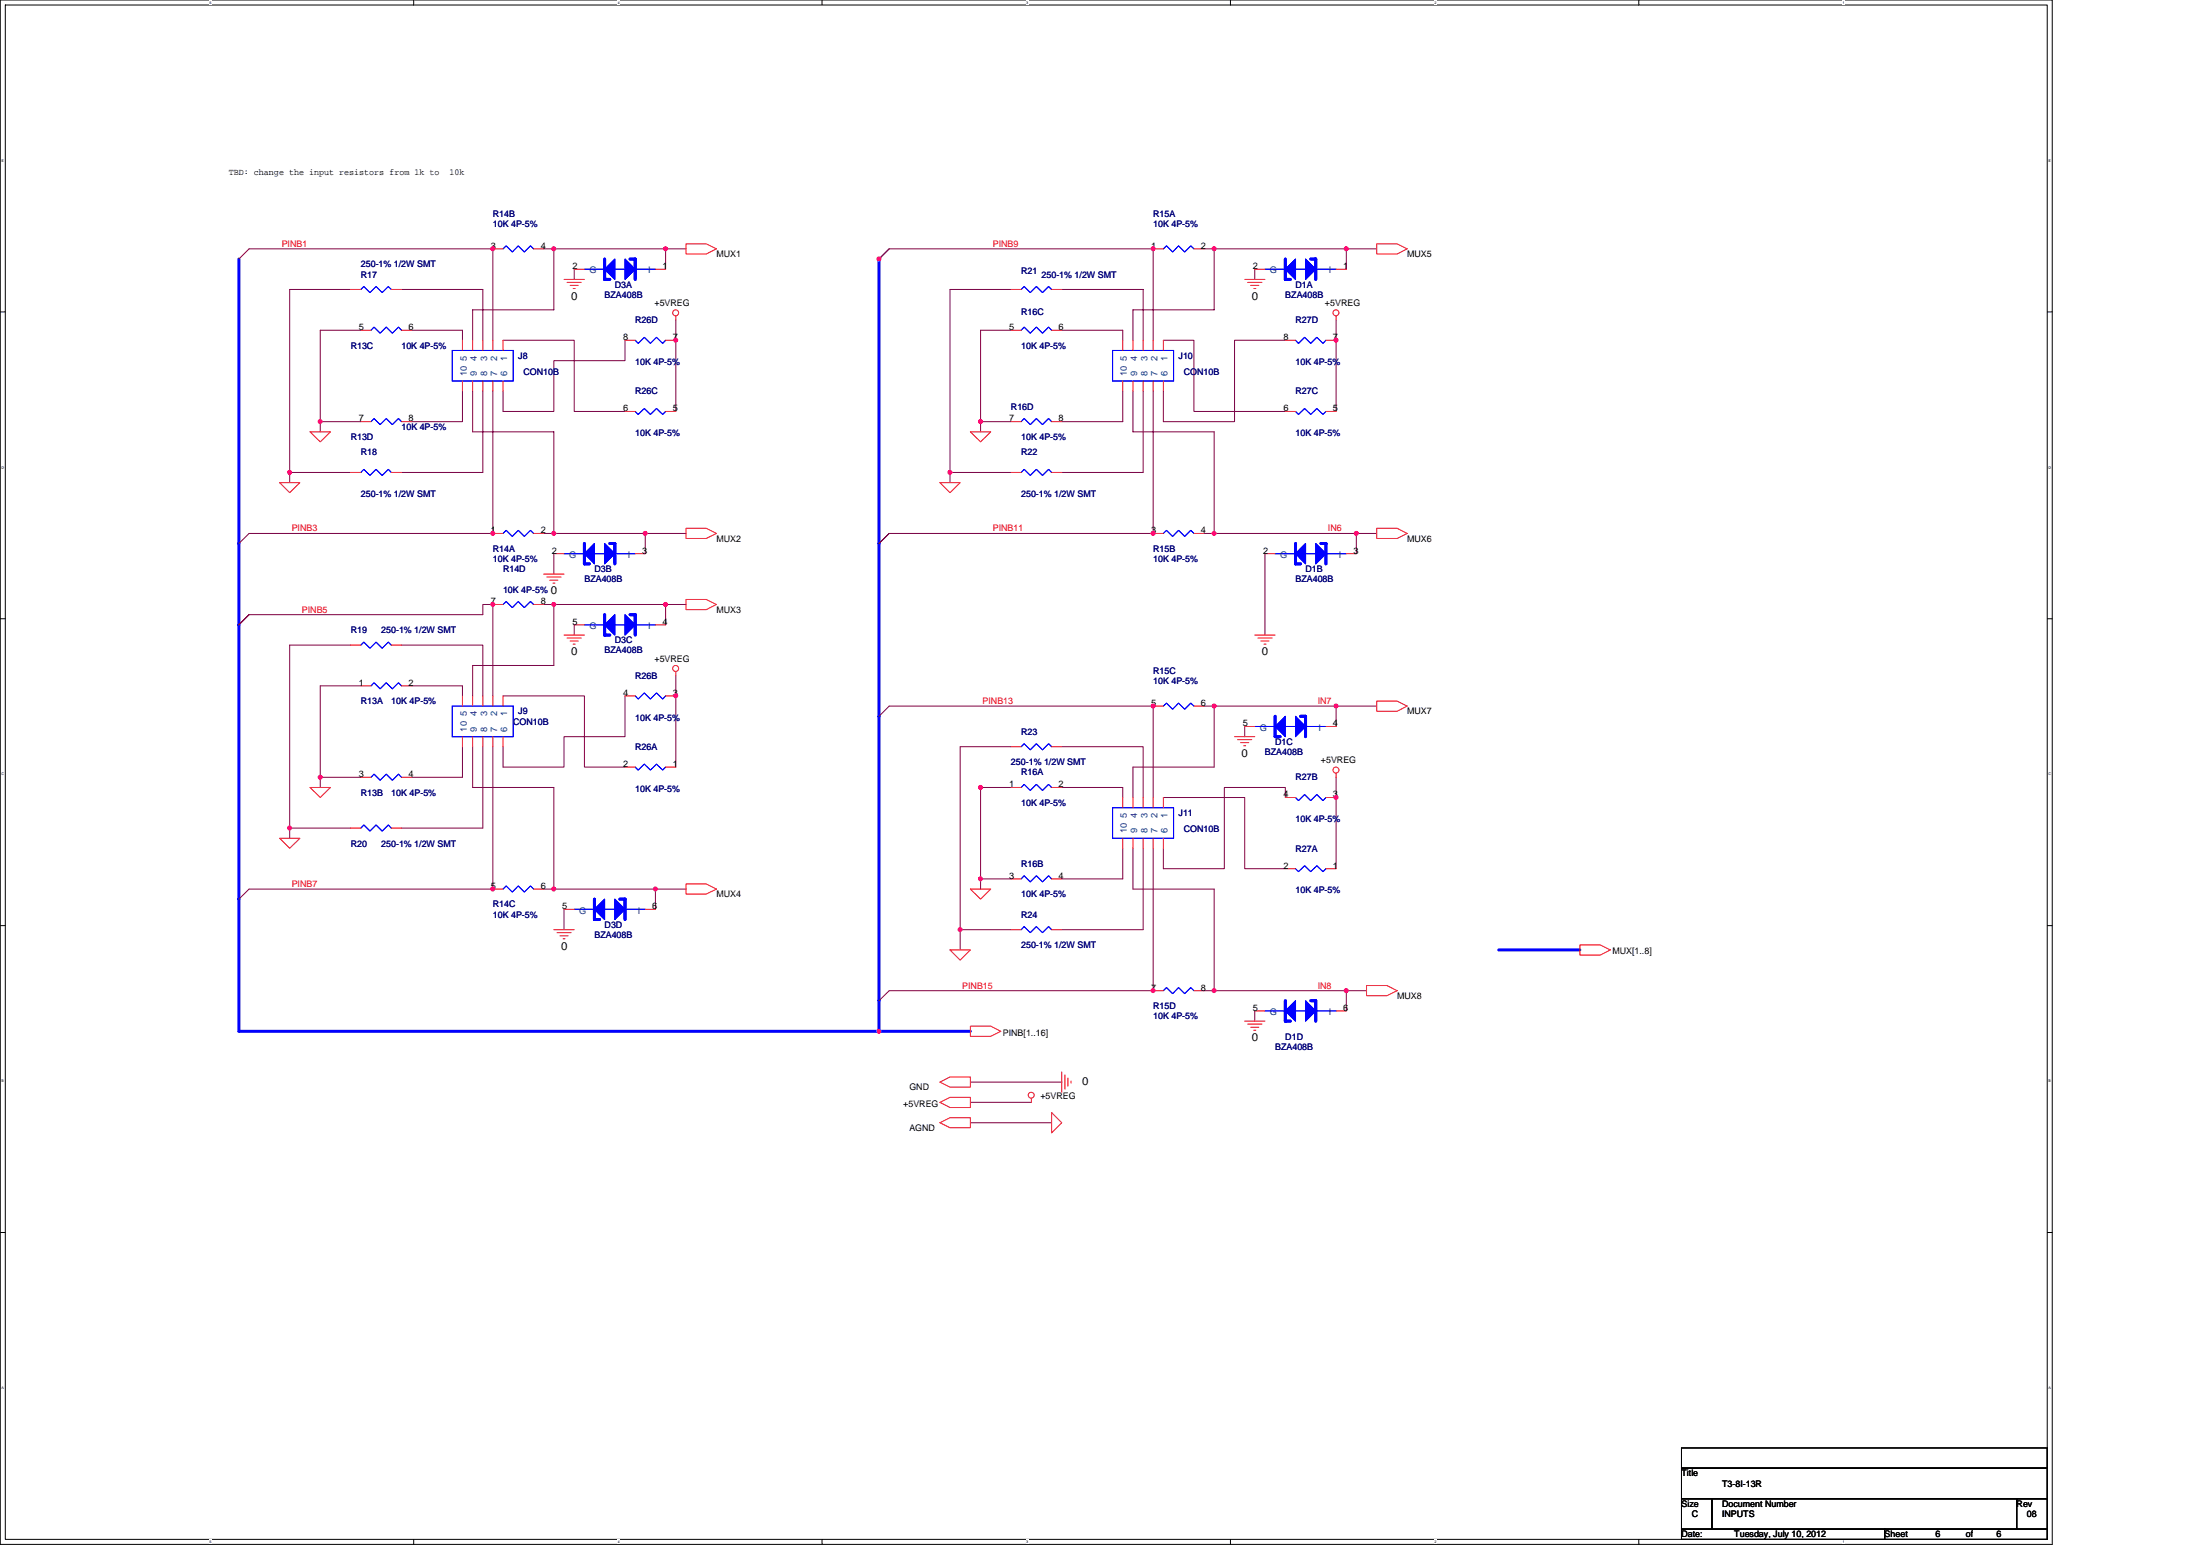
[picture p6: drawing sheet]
<svg xmlns="http://www.w3.org/2000/svg" width="297mm" height="210mm" viewBox="0 0 297 210" stroke-linecap="round" stroke-linejoin="round" font-family="sans-serif">
<path d="M0 0h277.1v208.5h-277.1zM.7 .7h275.7v207.1h-275.7z" fill="none" stroke="#000" stroke-width=".14"/>
<g fill="#fff">
<path d="M28.3 .1h.3v.5h-.3z"/>
<path d="M28.3 207.9h.3v.5h-.3z"/>
</g>
<path d="M55.9 0v.7M55.9 207.8v.7" fill="none" stroke="#000" stroke-width=".14"/>
<g fill="#fff">
<path d="M83.4 .1h.3v.5h-.3z"/>
<path d="M83.4 207.9h.3v.5h-.3z"/>
</g>
<path d="M111 0v.7M111 207.8v.7" fill="none" stroke="#000" stroke-width=".14"/>
<g fill="#fff">
<path d="M138.6 .1h.2v.5h-.2z"/>
<path d="M138.6 207.9h.2v.5h-.2z"/>
</g>
<path d="M166.1 0v.7M166.1 207.8v.7" fill="none" stroke="#000" stroke-width=".14"/>
<g fill="#fff">
<path d="M193.7 .1h.3v.5h-.3z"/>
<path d="M193.7 207.9h.3v.5h-.3z"/>
</g>
<path d="M221.3 0v.7M221.3 207.8v.7" fill="none" stroke="#000" stroke-width=".14"/>
<g fill="#fff">
<path d="M248.8 .1h.3v.5h-.3z"/>
<path d="M248.8 207.9h.3v.5h-.3z"/>
<path d="M.2 21.4h.3v.5h-.3z"/>
<path d="M276.6 21.4h.3v.5h-.3z"/>
<path d="M.2 62.8h.4v.6h-.4z"/>
<path d="M276.6 62.8h.3v.6h-.3z"/>
</g>
<path d="M0 42.1h.7M276.4 42.1h.7" fill="none" stroke="#000" stroke-width=".14"/>
<g fill="#fff">
<path d="M.2 104.2h.4v.6h-.4z"/>
<path d="M276.6 104.2h.3v.6h-.3z"/>
</g>
<path d="M0 83.5h.7M276.4 83.5h.7" fill="none" stroke="#000" stroke-width=".14"/>
<g fill="#fff">
<path d="M.2 145.6h.3v.6h-.3z"/>
<path d="M276.6 145.6h.3v.6h-.3z"/>
</g>
<path d="M0 124.9h.7M276.4 124.9h.7" fill="none" stroke="#000" stroke-width=".14"/>
<g fill="#fff">
<path d="M.2 187.1h.3v.5h-.3z"/>
<path d="M276.6 187.1h.3v.5h-.3z"/>
</g>
<path d="M0 166.4h.7M276.4 166.4h.7M227 195.5h49.4v2.7h-49.4zM227 198.2h49.4v4.1h-49.4zM227 202.3h4.1v4.1h-4.1zM227 206.4h27.5v1.4h-27.5zM231.1 202.3h41.2v4.1h-41.2zM254.5 206.4h21.9v1.4h-21.9zM272.3 202.3h4.1v4.1h-4.1z" fill="none" stroke="#000" stroke-width=".14"/>
<g fill="none" stroke="#800040" stroke-width=".14">
<path d="M32.3 35l1.3-1.4h32.9v12.3M47.3 39.1h-8.2v26.1M54.2 39.1h11v6.8M73.4 33.6h19.2M74.8 33.6v8.2h-11v4.1M77.5 36.3v1.4M89.9 33.6v2.7M118.7 35l1.4-1.4h35.6v12.3M136.5 39.1h-8.2v26.1M143.4 39.1h10.9v6.8M162.6 33.6h23.3M163.9 33.6v8.2h-10.9v4.1"/>
<path d="M169.4 36.3v1.4M181.8 33.6v2.7M43.2 56.9h5.5M48.7 44.6h-5.5v13.7M55.6 44.6h6.8v1.3M62.4 52.8v4.1h-6.8M63.8 52.8v5.5h11v13.7M65.2 52.8v11h-11M66.5 52.8v19.2h-32.9l-1.3 1.4M67.9 45.9h9.6v9.6h6.9M84.4 45.9v2.8h-9.6v6.8h-6.9v-2.7M91.2 43.2v12.3"/>
<path d="M132.4 56.9h4.1M136.5 44.6h-4.1v13.7M143.4 44.6h8.2v1.3M151.6 52.8v4.1h-8.2M153 52.8v5.5h10.9v13.7M154.3 52.8v11h-10.9M155.7 52.8v19.2h-35.6l-1.4 1.4M157.1 45.9h4.1v9.6h12.3M173.5 45.9h-6.8v11h-9.6v-4.1M180.4 43.2v12.3M39.1 63.8h8.2M73.4 72h19.2"/>
<path d="M74.8 74.7v2.8M87.1 72v2.7M128.3 63.8h8.2M162.6 72h23.3M170.8 74.7v11M183.1 72v2.7M32.3 84.3l1.3-1.3h31.6v-1.4h1.3v12.3M47.3 87.1h-8.2v26.1M48.7 92.6h-5.5v13.7M54.2 87.1h11v6.8M55.6 92.6h6.8v1.3M67.9 93.9h11v9.6h5.5"/>
<path d="M73.4 81.6h19.2M74.8 81.6v8.2h-11v4.1M77.5 84.3v1.4M84.4 93.9v5.5h-8.2v4.1h-8.3v-2.7M89.9 81.6v2.7M91.2 91.2v12.3M118.7 96.7l1.4-1.4h35.6v12.4M162.6 95.3h23.3M163.9 95.3v8.2h-10.9v4.2M168.1 98.1v1.3M180.4 95.3v2.8M39.1 111.8h8.2"/>
<path d="M43.2 104.9h5.5M62.4 100.8v4.1h-6.8M63.8 100.8v5.5h11v13.7M65.2 100.8v11h-11M66.5 100.8v19.2h-32.9l-1.3 1.4M132.4 118.6h4.1M136.5 106.3h-4.1v13.7M136.5 100.8h-6.9v27.4M143.4 100.8h10.9v6.9M143.4 106.3h8.2v1.4M151.6 114.5v4.1h-8.2M153 114.5v5.5h10.9v13.7"/>
<path d="M154.3 114.5v11h-10.9M155.7 114.5v19.2h-35.6l-1.4 1.4M157.1 107.7h11v9.6h5.4M173.5 107.7v-1.4h-8.2v11h-8.2v-2.8M180.4 104.9v12.4M73.4 120h1.4M74.8 120h13.7v2.7M76.2 122.7v2.8M88.5 120h4.1M129.6 125.5h6.9M162.6 133.7h21.9M169.4 136.5v1.3"/>
<path d="M181.8 133.7v2.8M131 148.8h8.3M131 146.1h12.4M131 151.6h11"/>
</g>
<g fill="#f0f" stroke="#f0f" stroke-width=".14">
<circle cx="39.1" cy="63.8" r=".27"/>
<circle cx="43.2" cy="56.9" r=".27"/>
<circle cx="87.1" cy="72" r=".27"/>
<circle cx="66.5" cy="33.6" r=".27"/>
<circle cx="66.5" cy="72" r=".27"/>
<circle cx="91.2" cy="45.9" r=".27"/>
<circle cx="89.9" cy="33.6" r=".27"/>
<circle cx="74.8" cy="33.6" r=".27"/>
<circle cx="74.8" cy="72" r=".27"/>
<circle cx="39.1" cy="111.8" r=".27"/>
<circle cx="88.5" cy="120" r=".27"/>
<circle cx="89.9" cy="81.6" r=".27"/>
<circle cx="91.2" cy="93.9" r=".27"/>
<circle cx="43.2" cy="104.9" r=".27"/>
<circle cx="66.5" cy="120" r=".27"/>
<circle cx="66.5" cy="81.6" r=".27"/>
<circle cx="74.8" cy="120" r=".27"/>
<circle cx="74.8" cy="81.6" r=".27"/>
<circle cx="155.7" cy="33.6" r=".27"/>
<circle cx="128.3" cy="63.8" r=".27"/>
<circle cx="155.7" cy="72" r=".27"/>
<circle cx="180.4" cy="45.9" r=".27"/>
<circle cx="132.4" cy="56.9" r=".27"/>
<circle cx="181.8" cy="33.6" r=".27"/>
<circle cx="183.1" cy="72" r=".27"/>
<circle cx="163.9" cy="72" r=".27"/>
<circle cx="163.9" cy="33.6" r=".27"/>
<circle cx="129.6" cy="125.5" r=".27"/>
<circle cx="163.9" cy="133.7" r=".27"/>
<circle cx="180.4" cy="95.3" r=".27"/>
<circle cx="180.4" cy="107.6" r=".27"/>
<circle cx="181.8" cy="133.7" r=".27"/>
<circle cx="132.4" cy="118.6" r=".27"/>
<circle cx="155.7" cy="95.3" r=".27"/>
<circle cx="132.4" cy="106.3" r=".27"/>
<circle cx="163.9" cy="95.3" r=".27"/>
<circle cx="155.7" cy="133.7" r=".27"/>
<circle cx="118.7" cy="139.2" r=".27"/>
<circle cx="118.7" cy="35" r=".27"/>
</g>
<g fill="none" stroke="#00f" stroke-width=".4">
<path d="M32.3 35v104.2h98.7M81.6 35v2.7h.7M85.1 35h.7v2.7M118.7 35v104.2M173.5 35v2.7h.7M177 35h.6v2.7M78.9 73.4v2.7h.7M82.3 73.4h.7v2.7M174.9 73.4v2.7h.7M178.3 73.4h.7v2.7M81.6 83v2.7h.7M85.1 83h.7v2.7"/>
<path d="M172.2 96.7v2.7h.6M175.6 96.7h.7v2.7M80.3 121.4v2.7h.7M83.7 121.4h.7v2.7M173.5 135.1v2.7h.7M177 135.1h.6v2.7M202.4 128.2h10.9"/>
</g>
<g fill="none" stroke="#f00" stroke-width=".14">
<path d="M47.3 39.1h1.4M52.8 39.1h1.4M66.5 33.6h1.4M72 33.6h1.4M76.2 37.7h2.7M76.6 38.1h1.9M77 38.5h1.1M77.4 38.9h.3M77.5 36.3h1.4M88.5 36.3h1.4M92.6 32.9h2.8l1.3 .7-1.3 .7h-2.8zM136.5 39.1h1.4"/>
<path d="M142 39.1h1.4M155.7 33.6h1.4M161.2 33.6h1.4M168.1 37.7h2.7M168.5 38.1h1.9M168.9 38.5h1.1M169.3 38.9h.3M169.4 36.3h1.4M180.4 36.3h1.4M185.9 32.9h2.7l1.4 .7-1.4 .7h-2.7zM41.9 58.3h2.7l-1.4 1.3zM48.7 44.6h1.4"/>
<path d="M48.7 56.9h1.4M54.2 44.6h1.4M54.2 56.9h1.4M62.4 45.9v1.4M62.4 51.4v1.4M63.8 45.9v1.4M63.8 51.4v1.4M65.2 45.9v1.4M65.2 51.4v1.4M66.5 45.9v1.4M66.5 51.4v1.4M67.9 45.9v1.4"/>
<path d="M67.9 51.4v1.4M84.4 45.9h1.4M84.4 55.5h1.4M89.9 45.9h1.3M89.9 55.5h1.3M91.2 42.7v.5M131 58.3h2.8l-1.4 1.3zM136.5 44.6h1.4M136.5 56.9h1.4M142 44.6h1.4M142 56.9h1.4M151.6 45.9v1.4"/>
<path d="M151.6 51.4v1.4M153 45.9v1.4M153 51.4v1.4M154.3 45.9v1.4M154.3 51.4v1.4M155.7 45.9v1.4M155.7 51.4v1.4M157.1 45.9v1.4M157.1 51.4v1.4M173.5 45.9h1.4M173.5 55.5h1.4M179 45.9h1.4"/>
<path d="M179 55.5h1.4M180.4 42.7v.5M37.8 65.2h2.7l-1.4 1.3zM47.3 63.8h1.4M52.8 63.8h1.4M66.5 72h1.4M72 72h1.4M73.4 77.5h2.8M73.8 77.9h2M74.2 78.3h1.1M74.7 78.7h.2M74.8 74.7h1.4"/>
<path d="M85.8 74.7h1.3M92.6 71.3h2.8l1.3 .7-1.3 .7h-2.8zM126.9 65.2h2.7l-1.3 1.3zM136.5 63.8h1.4M142 63.8h1.4M155.7 72h1.4M161.2 72h1.4M170.8 74.7h1.4M181.8 74.7h1.3M185.9 71.3h2.7l1.4 .7-1.4 .7h-2.7zM47.3 87.1h1.4M48.7 92.6h1.4"/>
<path d="M52.8 87.1h1.4M54.2 92.6h1.4M62.4 93.9v1.4M62.4 99.4v1.4M63.8 93.9v1.4M63.8 99.4v1.4M65.2 93.9v1.4M65.2 99.4v1.4M66.5 81.6h1.4M66.5 93.9v1.4M66.5 99.4v1.4M67.9 93.9v1.4"/>
<path d="M67.9 99.4v1.4M72 81.6h1.4M76.2 85.7h2.7M76.6 86.1h1.9M77 86.5h1.1M77.4 87h.3M77.5 84.3h1.4M84.4 93.9h1.4M88.5 84.3h1.4M89.9 93.9h1.3M91.2 90.7v.5M92.6 80.9h2.8l1.3 .7-1.3 .7h-2.8z"/>
<path d="M155.7 95.3h1.4M161.2 95.3h1.4M166.7 99.4h2.7M167.1 99.8h1.9M168.1 98.1h1.3M169.4 85.7h2.8M169.8 86.1h2M170.2 86.5h1.1M170.7 87h.2M179 98.1h1.4M185.9 94.6h2.7l1.4 .7-1.4 .7h-2.7zM37.8 113.2h2.7l-1.4 1.3z"/>
<path d="M41.9 106.3h2.7l-1.4 1.4zM47.3 111.8h1.4M48.7 104.9h1.4M52.8 111.8h1.4M54.2 104.9h1.4M84.4 103.5h1.4M89.9 103.5h1.3M92.6 119.3h2.8l1.3 .7-1.3 .7h-2.8zM136.5 106.3h1.4M136.5 100.8h1.4M136.5 118.6h1.4M142 106.3h1.4"/>
<path d="M142 100.8h1.4M142 118.6h1.4M151.6 107.7v1.3M151.6 113.2v1.3M153 107.7v1.3M153 113.2v1.3M154.3 107.7v1.3M154.3 113.2v1.3M155.7 107.7v1.3M155.7 113.2v1.3M157.1 107.7v1.3M157.1 113.2v1.3"/>
<path d="M167.5 100.2h1.1M167.9 100.7h.3M173.5 107.7h1.4M173.5 117.3h1.4M179 107.7h1.4M179 117.3h1.4M180.4 104.4v.5M66.5 120h1.4M72 120h1.4M74.8 125.5h2.7M75.2 125.9h1.9M75.6 126.3h1.1"/>
<path d="M76 126.7h.3M76.2 122.7h1.3M87.1 122.7h1.4M128.3 128.2h2.7l-1.4 1.4zM131 138.5h2.8l1.3 .7-1.3 .7h-2.8zM131 120h2.8l-1.4 1.4zM136.5 125.5h1.4M142 125.5h1.4M155.7 133.7h1.4M161.2 133.7h1.4M168.1 137.8h2.7M168.5 138.2h1.9"/>
<path d="M168.9 138.7h1.1M169.3 139.1h.3M169.4 136.5h1.4M180.4 136.5h1.4M184.5 133h2.8l1.3 .7-1.3 .7h-2.8zM213.3 127.6h2.8l1.3 .6-1.3 .7h-2.8zM126.9 151.6l1.4-.7h2.7v1.3h-2.7zM126.9 148.8l1.4-.7h2.7v1.4h-2.7zM126.9 146.1l1.4-.7h2.7v1.3h-2.7zM139.3 148.3v.5M142 150.2l1.4 1.4-1.4 1.3zM143.4 144.7v2.7"/>
<path d="M143.8 145.1v1.9M144.2 145.5v1.1M144.6 145.9v.3"/>
<circle cx="91.2" cy="42.2" r=".4"/>
<circle cx="180.4" cy="42.2" r=".4"/>
<circle cx="91.2" cy="90.2" r=".4"/>
<circle cx="180.4" cy="103.9" r=".4"/>
<circle cx="139.2" cy="147.8" r=".4"/>
</g>
<g fill="#00f" stroke="#00f" stroke-width=".14">
<path d="M176.3 73.4v2.7l-1.4-1.4z" fill-rule="evenodd"/>
<path d="M177.6 73.4l1.4 1.3-1.4 1.4z" fill-rule="evenodd"/>
<path d="M176.3 73.4v2.7l-1.4-1.4z" fill-rule="evenodd"/>
<path d="M177.6 73.4l1.4 1.3-1.4 1.4z" fill-rule="evenodd"/>
<path d="M83 83v2.7l-1.4-1.4z" fill-rule="evenodd"/>
<path d="M84.4 83l1.4 1.3-1.4 1.4z" fill-rule="evenodd"/>
<path d="M83 83v2.7l-1.4-1.4z" fill-rule="evenodd"/>
<path d="M84.4 83l1.4 1.3-1.4 1.4z" fill-rule="evenodd"/>
<path d="M173.5 96.7v2.7l-1.3-1.3z" fill-rule="evenodd"/>
<path d="M174.9 96.7l1.4 1.4-1.4 1.3z" fill-rule="evenodd"/>
<path d="M173.5 96.7v2.7l-1.3-1.3z" fill-rule="evenodd"/>
<path d="M174.9 96.7l1.4 1.4-1.4 1.3z" fill-rule="evenodd"/>
<path d="M80.3 73.4v2.7l-1.4-1.4z" fill-rule="evenodd"/>
<path d="M81.6 73.4l1.4 1.3-1.4 1.4z" fill-rule="evenodd"/>
<path d="M80.3 73.4v2.7l-1.4-1.4z" fill-rule="evenodd"/>
<path d="M81.6 73.4l1.4 1.3-1.4 1.4z" fill-rule="evenodd"/>
<path d="M174.9 135.1v2.7l-1.4-1.3z" fill-rule="evenodd"/>
<path d="M176.3 135.1l1.3 1.4-1.3 1.3z" fill-rule="evenodd"/>
<path d="M174.9 135.1v2.7l-1.4-1.3z" fill-rule="evenodd"/>
<path d="M176.3 135.1l1.3 1.4-1.3 1.3z" fill-rule="evenodd"/>
<path d="M81.6 36.3l1.4-1.3v2.7z" fill-rule="evenodd"/>
<path d="M84.4 35l1.4 1.3-1.4 1.4z" fill-rule="evenodd"/>
<path d="M81.6 36.3l1.4-1.3v2.7z" fill-rule="evenodd"/>
<path d="M84.4 35l1.4 1.3-1.4 1.4z" fill-rule="evenodd"/>
<path d="M174.9 35v2.7l-1.4-1.4z" fill-rule="evenodd"/>
<path d="M176.3 35l1.3 1.3-1.3 1.4z" fill-rule="evenodd"/>
<path d="M174.9 35v2.7l-1.4-1.4z" fill-rule="evenodd"/>
<path d="M176.3 35l1.3 1.3-1.3 1.4z" fill-rule="evenodd"/>
<path d="M81.6 121.4v2.7l-1.3-1.4z" fill-rule="evenodd"/>
<path d="M83 121.4l1.4 1.3-1.4 1.4z" fill-rule="evenodd"/>
<path d="M81.6 121.4v2.7l-1.3-1.4z" fill-rule="evenodd"/>
<path d="M83 121.4l1.4 1.3-1.4 1.4z" fill-rule="evenodd"/>
</g>
<g fill="none" stroke="#00f" stroke-width=".14">
<path d="M48.7 39.1l.4-.4 .9 .8 .8-.8 .8 .8 .8-.8 .4 .4M67.9 33.6l.4-.4 .9 .8 .8-.8 .8 .8 .8-.8 .4 .4M78.9 36.3h9.6M137.9 39.1l.4-.4 .8 .8 .8-.8 .9 .8 .8-.8 .4 .4M157.1 33.6l.4-.4 .8 .8 .8-.8 .9 .8 .8-.8 .4 .4M170.8 36.3h9.6M50.1 44.6l.4-.4 .8 .8 .9-.8 .8 .8 .8-.8 .4 .4M50.1 56.9l.4-.4 .8 .8 .9-.8 .8 .8 .8-.8 .4 .4M61.1 47.3h8.2v4.1h-8.2zM85.8 45.9l.4 .5 .8-.9 .8 .9 .8-.9 .9 .9 .4-.5M85.8 55.5l.4 .4 .8-.8 .8 .8 .8-.8 .9 .8 .4-.4M137.9 56.9l.4-.4 .8 .8 .8-.8 .9 .8 .8-.8 .4 .4"/>
<path d="M137.9 44.6l.4-.4 .8 .8 .8-.8 .9 .8 .8-.8 .4 .4M150.2 47.3h8.3v4.1h-8.3zM174.9 55.5l.4 .4 .8-.8 .9 .8 .8-.8 .8 .8 .4-.4M174.9 45.9l.4 .5 .8-.9 .9 .9 .8-.9 .8 .9 .4-.5M48.7 63.8l.4-.4 .9 .8 .8-.8 .8 .8 .8-.8 .4 .4M67.9 72l.4-.4 .9 .8 .8-.8 .8 .8 .8-.8 .4 .4M76.2 74.7h9.6M137.9 63.8l.4-.4 .8 .8 .8-.8 .9 .8 .8-.8 .4 .4M157.1 72l.4-.4 .8 .8 .8-.8 .9 .8 .8-.8 .4 .4M172.2 74.7h9.6M48.7 87.1l.4-.4 .9 .8 .8-.8 .8 .8 .8-.8 .4 .4M50.1 92.6l.4-.4 .8 .8 .9-.8 .8 .8 .8-.8 .4 .4"/>
<path d="M61.1 95.3h8.2v4.1h-8.2zM67.9 81.6l.4-.4 .9 .8 .8-.8 .8 .8 .8-.8 .4 .4M78.9 84.3h9.6M85.8 93.9l.4 .5 .8-.9 .8 .9 .8-.9 .9 .9 .4-.5M157.1 95.3l.4-.4 .8 .8 .8-.8 .9 .8 .8-.8 .4 .4M169.4 98.1h9.6M48.7 111.8l.4-.4 .9 .8 .8-.8 .8 .8 .8-.8 .4 .4M50.1 104.9l.4-.4 .8 .8 .9-.8 .8 .8 .8-.8 .4 .4M85.8 103.5l.4 .4 .8-.8 .8 .8 .8-.8 .9 .8 .4-.4M137.9 106.3l.4-.4 .8 .8 .8-.8 .9 .8 .8-.8 .4 .4M137.9 100.8l.4-.4 .8 .8 .8-.8 .9 .8 .8-.8 .4 .4M137.9 118.6l.4-.4 .8 .8 .8-.8 .9 .8 .8-.8 .4 .4"/>
<path d="M150.2 109h8.3v4.2h-8.3zM174.9 107.7l.4 .4 .8-.8 .9 .8 .8-.8 .8 .8 .4-.4M174.9 117.3l.4 .4 .8-.8 .9 .8 .8-.8 .8 .8 .4-.4M67.9 120l.4-.4 .9 .8 .8-.8 .8 .8 .8-.8 .4 .4M77.5 122.7h9.6M137.9 125.5l.4-.4 .8 .8 .8-.8 .9 .8 .8-.8 .4 .4M157.1 133.7l.4-.4 .8 .8 .8-.8 .9 .8 .8-.8 .4 .4M170.8 136.5h9.6"/>
</g>
<g font-size="1.5">
<text x="77.1" y="40.4">0</text>
<text x="169" y="40.4">0</text>
<text x="74.4" y="80.2">0</text>
<text x="77.1" y="88.4">0</text>
<text x="170.4" y="88.4">0</text>
<text x="167.6" y="102.2">0</text>
<text x="75.8" y="128.2">0</text>
<text x="169" y="140.6">0</text>
<text x="146.1" y="146.5">0</text>
</g>
<g font-size="1.2">
<text x="30.9" y="23.6">TBD: change the input resistors from 1k to</text>
<text x="60.7" y="23.6">10k</text>
<text x="66.3" y="33.6">3</text>
<text x="73" y="33.6">4</text>
<text x="96.7" y="34.7">MUX1</text>
<text x="155.4" y="33.6">1</text>
<text x="162.2" y="33.6">2</text>
<text x="190" y="34.7">MUX5</text>
<text x="77.3" y="36.3">2</text>
<text x="88.4" y="41.3">+5VREG</text>
<text x="89.4" y="36.3">1</text>
<text x="169.2" y="36.3">2</text>
<text x="178.9" y="41.3">+5VREG</text>
<text x="181.4" y="36.3">1</text>
<text x="48.5" y="44.6">5</text>
<text x="55.2" y="44.6">6</text>
<text x="84.1" y="45.9">8</text>
<text x="90.8" y="45.9">7</text>
<text x="136.2" y="44.6">5</text>
<text x="142.9" y="44.6">6</text>
<text x="173.3" y="45.9">8</text>
<text x="180" y="45.9">7</text>
<text x="48.5" y="56.9">7</text>
<text x="55.2" y="56.9">8</text>
<text x="84.1" y="55.5">6</text>
<text x="90.8" y="55.5">5</text>
<text x="136.2" y="56.9">7</text>
<text x="142.9" y="56.9">8</text>
<text x="173.3" y="55.5">6</text>
<text x="180" y="55.5">5</text>
<text x="66.3" y="72">1</text>
<text x="73" y="72">2</text>
<text x="155.4" y="72">3</text>
<text x="162.2" y="72">4</text>
<text x="74.5" y="74.7">2</text>
<text x="86.7" y="74.7">3</text>
<text x="96.7" y="73.1">MUX2</text>
<text x="170.5" y="74.7">2</text>
<text x="182.7" y="74.7">3</text>
<text x="190" y="73.1">MUX6</text>
<text x="66.3" y="81.6">7</text>
<text x="73" y="81.6">8</text>
<text x="96.7" y="82.7">MUX3</text>
<text x="77.3" y="84.3">5</text>
<text x="88.4" y="89.3">+5VREG</text>
<text x="89.4" y="84.3">4</text>
<text x="48.5" y="92.6">1</text>
<text x="55.2" y="92.6">2</text>
<text x="84.1" y="93.9">4</text>
<text x="90.8" y="93.9">3</text>
<text x="155.4" y="95.3">5</text>
<text x="162.2" y="95.3">6</text>
<text x="167.8" y="98">5</text>
<text x="180" y="98">4</text>
<text x="190" y="96.4">MUX7</text>
<text x="48.5" y="104.9">3</text>
<text x="55.2" y="104.9">4</text>
<text x="84.1" y="103.5">2</text>
<text x="90.8" y="103.5">1</text>
<text x="136.2" y="106.3">1</text>
<text x="142.9" y="106.3">2</text>
<text x="173.3" y="107.6">4</text>
<text x="178.3" y="103">+5VREG</text>
<text x="180" y="107.6">3</text>
<text x="66.3" y="120">5</text>
<text x="73" y="120">6</text>
<text x="136.2" y="118.6">3</text>
<text x="142.9" y="118.6">4</text>
<text x="173.3" y="117.2">2</text>
<text x="180" y="117.2">1</text>
<text x="75.9" y="122.7">5</text>
<text x="88.1" y="122.7">6</text>
<text x="96.7" y="121.1">MUX4</text>
<text x="217.7" y="128.8">MUX[1..8]</text>
<text x="155.4" y="133.7">7</text>
<text x="162.2" y="133.7">8</text>
<text x="169.2" y="136.4">5</text>
<text x="181.4" y="136.4">6</text>
<text x="188.6" y="134.9">MUX8</text>
<text x="135.4" y="139.8">PINB[1..16]</text>
<text x="122" y="149.4">+5VREG</text>
<text x="122.8" y="147.2">GND</text>
<text x="140.5" y="148.3">+5VREG</text>
<text x="122.8" y="152.7">AGND</text>
<text x="227" y="199.3">Title</text>
<text x="227" y="203.4">Size</text>
<text x="232.5" y="203.4">Document Number</text>
<text x="232.5" y="200.7">T3-8I-13R</text>
<text x="272.3" y="203.4">Rev</text>
<text x="227" y="207.5">Date:</text>
<text x="228.4" y="204.8">C</text>
<text x="232.5" y="204.8">INPUTS</text>
<text x="234.2" y="207.5">Tuesday, July 10, 2012</text>
<text x="254.5" y="207.5">Sheet</text>
<text x="261.3" y="207.5">6</text>
<text x="265.4" y="207.5">of</text>
<text x="269.6" y="207.5">6</text>
<text x="273.7" y="204.8">08</text>
</g>
<g font-size="1.2" fill="#000080">
<text x="66.5" y="29.2">R14B</text>
<text x="155.7" y="29.2">R15A</text>
<text x="66.5" y="30.6">10K 4P-5%</text>
<text x="155.7" y="30.6">10K 4P-5%</text>
<text x="48.7" y="37.5">R17</text>
<text x="48.7" y="36.1">250-1% 1/2W SMT</text>
<text x="81.6" y="40.2">BZA408B</text>
<text x="83" y="38.8">D3A</text>
<text x="137.9" y="37">R21</text>
<text x="140.6" y="37.5">250-1% 1/2W SMT</text>
<text x="173.5" y="40.2">BZA408B</text>
<text x="174.9" y="38.8">D1A</text>
<text x="47.3" y="47.1">R13C</text>
<text x="54.2" y="47.1">10K 4P-5%</text>
<text x="85.8" y="43.6">R26D</text>
<text x="137.9" y="42.5">R16C</text>
<text x="137.9" y="47.1">10K 4P-5%</text>
<text x="174.9" y="43.6">R27D</text>
<text x="70" y="48.4">J8</text>
<text x="70.7" y="50.6">CON10B</text>
<text x="85.8" y="49.3">10K 4P-5%</text>
<text x="85.8" y="53.2">R26C</text>
<text x="159.1" y="48.4">J10</text>
<text x="159.8" y="50.6">CON10B</text>
<text x="174.9" y="53.2">R27C</text>
<text x="174.9" y="49.3">10K 4P-5%</text>
<text x="47.3" y="59.4">R13D</text>
<text x="54.2" y="58">10K 4P-5%</text>
<text x="85.8" y="58.9">10K 4P-5%</text>
<text x="136.5" y="55.3">R16D</text>
<text x="137.9" y="59.4">10K 4P-5%</text>
<text x="174.9" y="58.9">10K 4P-5%</text>
<text x="48.7" y="61.5">R18</text>
<text x="137.9" y="61.5">R22</text>
<text x="48.7" y="67.1">250-1% 1/2W SMT</text>
<text x="137.9" y="67.1">250-1% 1/2W SMT</text>
<text x="66.5" y="74.5">R14A</text>
<text x="66.5" y="75.9">10K 4P-5%</text>
<text x="67.9" y="77.2">R14D</text>
<text x="80.3" y="77.2">D3B</text>
<text x="155.7" y="74.5">R15B</text>
<text x="155.7" y="75.9">10K 4P-5%</text>
<text x="176.3" y="77.2">D1B</text>
<text x="67.9" y="80">10K 4P-5%</text>
<text x="78.9" y="78.6">BZA408B</text>
<text x="174.9" y="78.6">BZA408B</text>
<text x="47.3" y="85.5">R19</text>
<text x="51.5" y="85.5">250-1% 1/2W SMT</text>
<text x="81.6" y="88.2">BZA408B</text>
<text x="83" y="86.8">D3C</text>
<text x="48.7" y="95.1">R13A</text>
<text x="52.8" y="95.1">10K 4P-5%</text>
<text x="85.8" y="91.6">R26B</text>
<text x="155.7" y="91">R15C</text>
<text x="155.7" y="92.3">10K 4P-5%</text>
<text x="69.3" y="97.8">CON10B</text>
<text x="70" y="96.4">J9</text>
<text x="85.8" y="101.2">R26A</text>
<text x="85.8" y="97.3">10K 4P-5%</text>
<text x="137.9" y="99.2">R23</text>
<text x="170.8" y="101.9">BZA408B</text>
<text x="172.2" y="100.6">D1C</text>
<text x="48.7" y="107.4">R13B</text>
<text x="52.8" y="107.4">10K 4P-5%</text>
<text x="85.8" y="106.9">10K 4P-5%</text>
<text x="136.5" y="103.3">250-1% 1/2W SMT</text>
<text x="137.9" y="104.7">R16A</text>
<text x="174.9" y="105.3">R27B</text>
<text x="137.9" y="108.8">10K 4P-5%</text>
<text x="159.1" y="110.2">J11</text>
<text x="159.8" y="112.4">CON10B</text>
<text x="174.9" y="111">10K 4P-5%</text>
<text x="47.3" y="114.3">R20</text>
<text x="51.5" y="114.3">250-1% 1/2W SMT</text>
<text x="137.9" y="117">R16B</text>
<text x="174.9" y="115">R27A</text>
<text x="66.5" y="122.5">R14C</text>
<text x="66.5" y="123.9">10K 4P-5%</text>
<text x="81.6" y="125.2">D3D</text>
<text x="137.9" y="123.9">R24</text>
<text x="137.9" y="121.1">10K 4P-5%</text>
<text x="174.9" y="120.6">10K 4P-5%</text>
<text x="80.3" y="126.6">BZA408B</text>
<text x="137.9" y="128">250-1% 1/2W SMT</text>
<text x="155.7" y="136.2">R15D</text>
<text x="155.7" y="137.6">10K 4P-5%</text>
<text x="172.2" y="141.7">BZA408B</text>
<text x="173.5" y="140.3">D1D</text>
</g>
<g font-size="1.2" fill="#f00">
<text x="38" y="33.3">PINB1</text>
<text x="134" y="33.3">PINB9</text>
<text x="39.4" y="71.7">PINB3</text>
<text x="134" y="71.7">PINB11</text>
<text x="179.3" y="71.7">IN6</text>
<text x="40.8" y="82.7">PINB5</text>
<text x="132.7" y="95">PINB13</text>
<text x="177.9" y="95">IN7</text>
<text x="39.4" y="119.7">PINB7</text>
<text x="129.9" y="133.5">PINB15</text>
<text x="177.9" y="133.5">IN8</text>
</g>
<g font-size="1.2" fill="#004080">
<text x="79.6" y="36.9">G</text>
<text x="87.5" y="36.9">I</text>
<text x="171.5" y="36.9">G</text>
<text x="179.4" y="36.9">I</text>
<text x="63" y="50.8" transform="rotate(-90 63 50.8)">10</text>
<text x="63" y="48.7" transform="rotate(-90 63 48.7)">5</text>
<text x="64.4" y="50.8" transform="rotate(-90 64.4 50.8)">9</text>
<text x="64.4" y="48.7" transform="rotate(-90 64.4 48.7)">4</text>
<text x="65.8" y="50.8" transform="rotate(-90 65.8 50.8)">8</text>
<text x="65.8" y="48.7" transform="rotate(-90 65.8 48.7)">3</text>
<text x="67.1" y="50.8" transform="rotate(-90 67.1 50.8)">7</text>
<text x="67.1" y="48.7" transform="rotate(-90 67.1 48.7)">2</text>
<text x="68.5" y="50.8" transform="rotate(-90 68.5 50.8)">6</text>
<text x="68.5" y="48.7" transform="rotate(-90 68.5 48.7)">1</text>
<text x="152.2" y="50.8" transform="rotate(-90 152.2 50.8)">10</text>
<text x="152.2" y="48.7" transform="rotate(-90 152.2 48.7)">5</text>
<text x="153.5" y="50.8" transform="rotate(-90 153.5 50.8)">9</text>
<text x="153.5" y="48.7" transform="rotate(-90 153.5 48.7)">4</text>
<text x="154.9" y="50.8" transform="rotate(-90 154.9 50.8)">8</text>
<text x="154.9" y="48.7" transform="rotate(-90 154.9 48.7)">3</text>
<text x="156.3" y="50.8" transform="rotate(-90 156.3 50.8)">7</text>
<text x="156.3" y="48.7" transform="rotate(-90 156.3 48.7)">2</text>
<text x="157.6" y="50.8" transform="rotate(-90 157.6 50.8)">6</text>
<text x="157.6" y="48.7" transform="rotate(-90 157.6 48.7)">1</text>
<text x="76.8" y="75.3">G</text>
<text x="84.8" y="75.3">I</text>
<text x="172.8" y="75.3">G</text>
<text x="180.8" y="75.3">I</text>
<text x="79.6" y="84.9">G</text>
<text x="87.5" y="84.9">I</text>
<text x="63" y="98.8" transform="rotate(-90 63 98.8)">10</text>
<text x="63" y="96.7" transform="rotate(-90 63 96.7)">5</text>
<text x="64.4" y="98.8" transform="rotate(-90 64.4 98.8)">9</text>
<text x="64.4" y="96.7" transform="rotate(-90 64.4 96.7)">4</text>
<text x="65.8" y="98.8" transform="rotate(-90 65.8 98.8)">8</text>
<text x="65.8" y="96.7" transform="rotate(-90 65.8 96.7)">3</text>
<text x="67.1" y="98.8" transform="rotate(-90 67.1 98.8)">7</text>
<text x="67.1" y="96.7" transform="rotate(-90 67.1 96.7)">2</text>
<text x="68.5" y="98.8" transform="rotate(-90 68.5 98.8)">6</text>
<text x="68.5" y="96.7" transform="rotate(-90 68.5 96.7)">1</text>
<text x="170.1" y="98.6">G</text>
<text x="178" y="98.6">I</text>
<text x="152.2" y="112.5" transform="rotate(-90 152.2 112.5)">10</text>
<text x="152.2" y="110.4" transform="rotate(-90 152.2 110.4)">5</text>
<text x="153.5" y="112.5" transform="rotate(-90 153.5 112.5)">9</text>
<text x="153.5" y="110.4" transform="rotate(-90 153.5 110.4)">4</text>
<text x="154.9" y="112.5" transform="rotate(-90 154.9 112.5)">8</text>
<text x="154.9" y="110.4" transform="rotate(-90 154.9 110.4)">3</text>
<text x="156.3" y="112.5" transform="rotate(-90 156.3 112.5)">7</text>
<text x="156.3" y="110.4" transform="rotate(-90 156.3 110.4)">2</text>
<text x="157.6" y="112.5" transform="rotate(-90 157.6 112.5)">6</text>
<text x="157.6" y="110.4" transform="rotate(-90 157.6 110.4)">1</text>
<text x="78.2" y="123.3">G</text>
<text x="86.1" y="123.3">I</text>
<text x="171.5" y="137">G</text>
<text x="179.4" y="137">I</text>
</g>
<g font-size=".5">
<text x="28.3" y=".5">5</text>
<text x="83.4" y=".5">4</text>
<text x="138.6" y=".5">3</text>
<text x="193.7" y=".5">2</text>
<text x="248.8" y=".5">1</text>
<text x=".2" y="21.8">E</text>
<text x="276.6" y="21.8">E</text>
<text x=".2" y="63.2">D</text>
<text x="276.6" y="63.2">D</text>
<text x=".2" y="104.7">C</text>
<text x="276.6" y="104.7">C</text>
<text x=".2" y="146.1">B</text>
<text x="276.6" y="146.1">B</text>
<text x=".2" y="187.5">A</text>
<text x="276.6" y="187.5">A</text>
<text x="28.3" y="208.3">5</text>
<text x="83.4" y="208.3">4</text>
<text x="138.6" y="208.3">3</text>
<text x="193.7" y="208.3">2</text>
<text x="248.8" y="208.3">1</text>
</g>
</svg>
